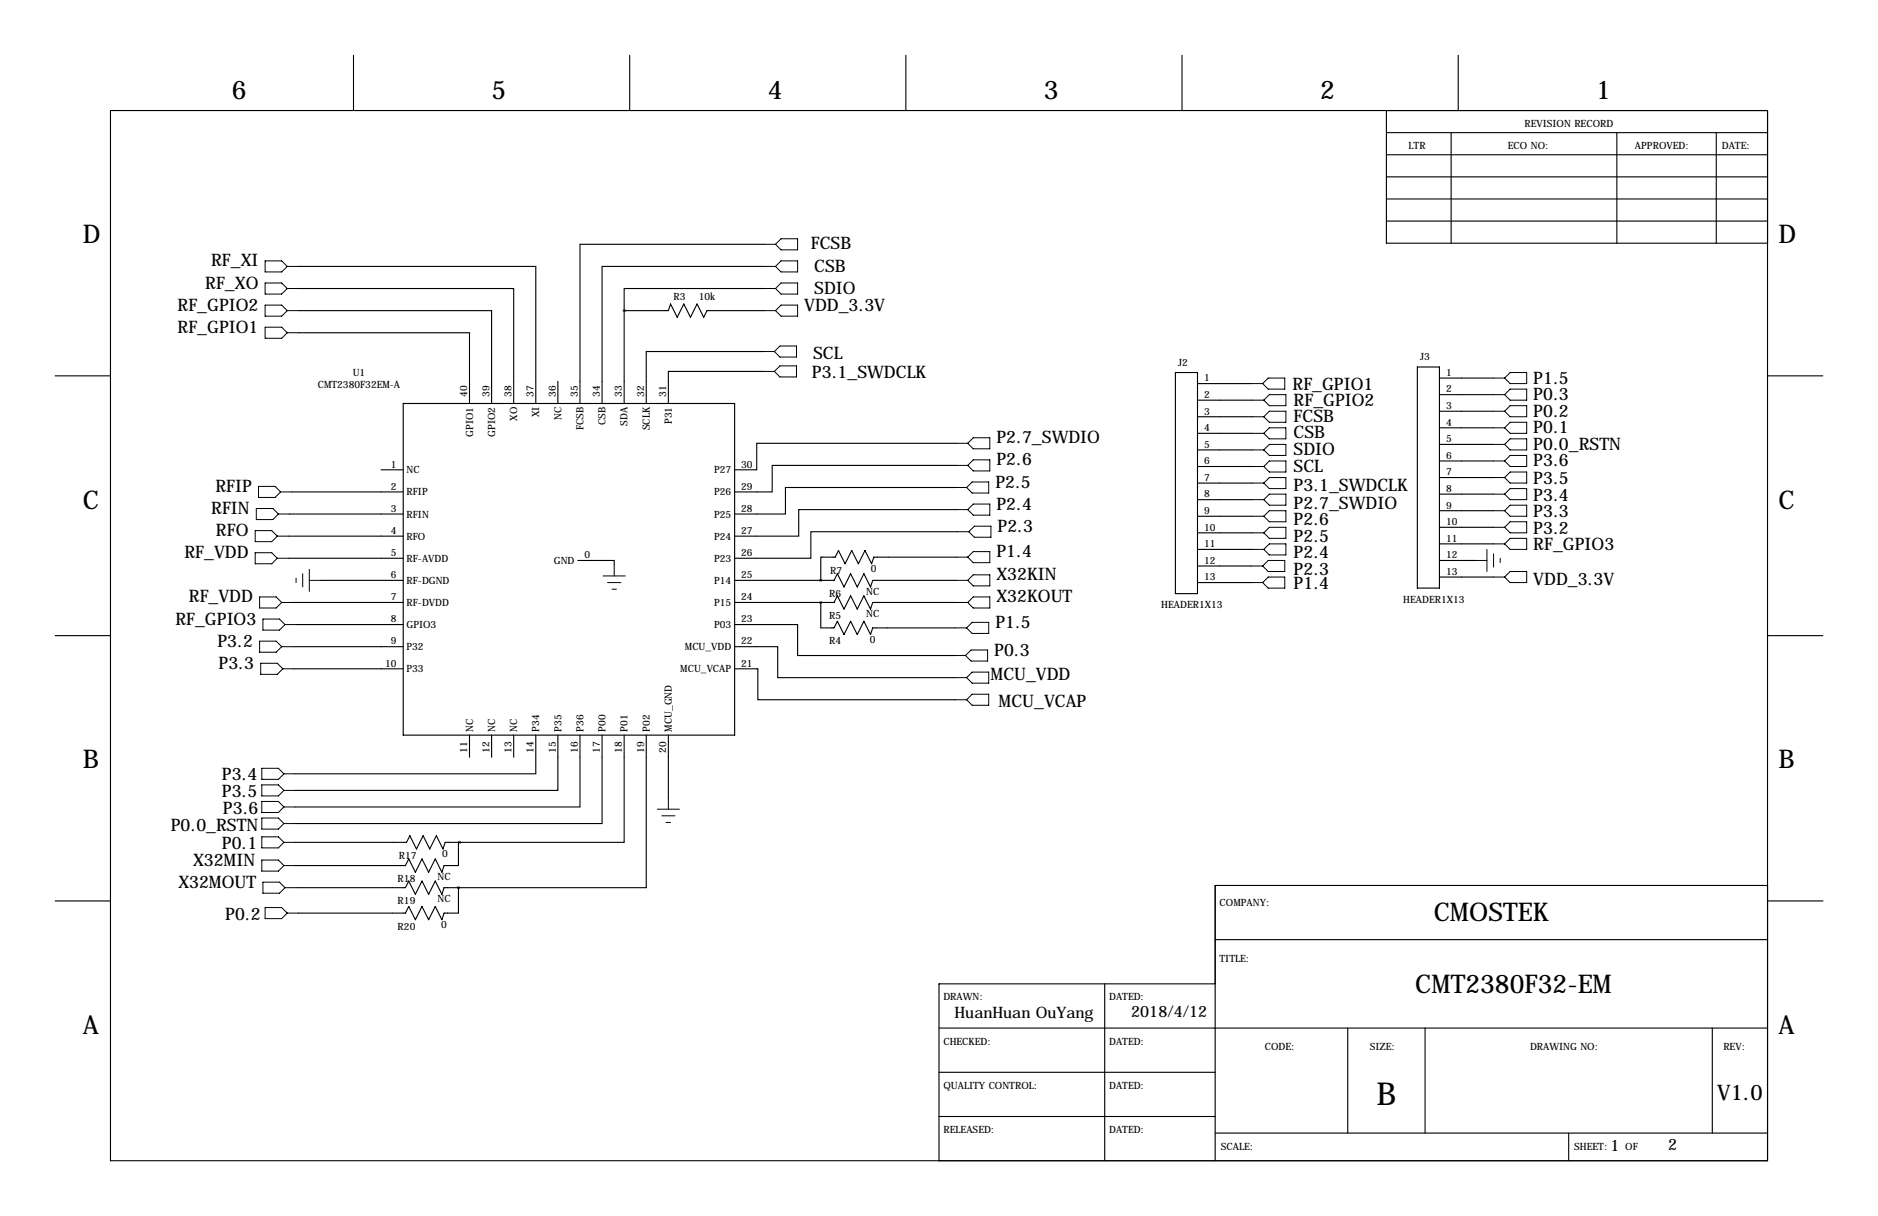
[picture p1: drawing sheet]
<svg xmlns="http://www.w3.org/2000/svg" width="432mm" height="279mm" viewBox="0 0 432 279" stroke-linecap="round" stroke-linejoin="round" font-family="sans-serif">
<g fill="none" stroke="#000" stroke-width=".25">
<path d="M81.3 12.7v12.7M144.8 12.7v12.7M208.3 12.7v12.7M271.8 12.7v12.7M335.3 12.7v12.7M25.4 25.4h381v241.3h-381zM318.8 30.5h87.6M318.8 35.6h87.6M318.8 25.4v30.5h87.6M333.7 30.5v25.4M371.8 30.5v25.4M394.6 30.5v25.4"/>
<path d="M175.8 56.1h-42.5v36.6M318.8 45.7h87.6M318.8 50.8h87.6M318.8 40.6h87.6M68.6 76.5h39.3v16.2M68.6 71.4h44.4v21.3M68.6 66.3h49.5v26.4M68.6 61.2h54.6v31.5M143.5 71.4h10.2l.5-1.6 1.5 3.1 1.5-3.1 1.5 3.1 1.6-3.1 1.5 3.1 .8-1.5h13.2M143.5 71.4v21.3M175.8 61.2h-37.4v31.5M175.8 66.3h-32.3v5.1"/>
<path d="M12.7 86.4h12.7M92.7 92.7h76.2v76.2h-76.2zM128.3 87.6v5.1M175.5 80.8h-26.9v11.9M175.5 85.3h-21.8v7.4M270.3 85.6h5v50.8h-5zM275.3 88.1h12.5M275.3 91.9h12.7M275.3 95.8h12.7M275.3 99.6h12.7M325.9 84.3h5.1v50.8h-5.1zM331 86.9h12.4"/>
<path d="M331 90.7h12.4M331 94.5h12.4M331 98.3h12.4M406.4 86.4h12.7M66.5 118.1h26.2M67.1 113h25.6M87.6 107.9h5.1M219.7 112h-39.1v6.1h-11.7M220 101.9h-46v6h-5.1M220 117.1h-36.4v6.1h-14.7M220 106.9h-42.5v6.1h-8.6M275.3 103.4h12.7"/>
<path d="M275.3 107.2h12.7M275.3 111h12.7M275.3 114.8h12.7M275.3 118.6h12.7M331 102.1h12.4M331 105.9h12.4M331 109.7h12.4M331 113.5h12.4M331 117.3h12.4M66.3 123.2h26.4M66.3 128.3h26.4M67.3 138.4h25.4"/>
<path d="M73.7 133.3h19M132.8 128.8h8.4v1M168.9 133.3h22.9l.7-1.5 1.6 3.1 1.5-3.1 1.5 3.1 1.5-3.1 1.6 3.1 .5-1.6h19.3M168.9 138.4h22.9l.7-1.5 1.6 3.1 1.5-3.1 1.5 3.1 1.5-3.1 1.6 3.1 .5-1.6h19.3M188.7 138.4h.1M188.7 133.3h.1M188.7 138.4v5.9h3.1l.7-1.6 1.6 3.1 1.5-3.1 1.5 3.1 1.5-3.1 1.6 3.1 .5-1.5h19M220 128h-19.1l-.5 1.5-1.5-3-1.5 3-1.6-3-1.5 3-1.5-3-.8 1.5h-3.3v5.3M220.2 122.2h-33.8v6.1h-17.5M275.3 122.4h12.7M275.3 126.2h12.7M275.3 130h12.5"/>
<path d="M275.3 133.9h12.5M331 128.8h8.3M331 121.2h12.4M331 125h12.4M331 132.6h12.4M12.7 146h12.7M67.3 148.6h25.4M67.6 153.7h25.1M68.1 143.5h24.6M168.9 148.6h9.9v7.1h40.9M168.9 153.7h5.3v7.1h45.5M168.9 143.5h14.5v7.1h36.1"/>
<path d="M406.4 146h12.7M107.9 168.9v5.1M113 168.9v5.1M118.1 168.9v5.1M123.2 168.9v8.9h-55.4M128.3 168.9v12.7h-60.5M133.3 168.9v16.5h-65.5M138.4 168.9v20.3h-70.6M143.5 168.9v24.6h-37.8M148.6 168.9v35.1h-43.2M153.7 168.9v14.5M67.8 193.5h25.7l.7-1.5 1.6 3.1 1.5-3.1 1.5 3.1 1.5-3.1 1.6 3.1 .5-1.6h3.3"/>
<path d="M105.7 193.5h-.3v5.4h-3.3l-.5 1.5-1.5-3-1.5 3-1.6-3-1.5 3-1.5-3-.8 1.5h-25.4M105.7 193.5h.1M12.7 207h12.7M68.1 204h25.1l.8-1.6 1.5 3.1 1.5-3.1 1.6 3.1 1.5-3.1 1.5 3.1 .5-1.5h3.3M105.4 204h.1M105.4 204v5.8h-3.3l-.5 1.5-1.5-3-1.5 3-1.6-3-1.5 3-1.5-3-.8 1.5h-24.6M279.4 215.9h127M406.4 203.5h-127v63.2M406.5 207h12.7M215.9 236.2h190.5M254 226.1v40.6M279.4 226.1h-63.5v40.6"/>
<path d="M309.9 236.2v24.1M327.7 236.2v24.1M393.7 236.2v24.1M215.9 246.4h63.5M215.9 256.5h63.5M279.4 260.3h127M360.7 260.3v6.4"/>
</g>
<g fill="none" stroke="#000" stroke-width=".23">
<path d="M61 59.9h3.8l1.2 1.3-1.2 1.3h-3.8zM175.8 56.1h2.5M178.3 56.1l1.3-1.2h3.8v2.5h-3.8zM179.6 59.9h3.8v2.6h-3.8l-1.3-1.3zM61 75.2h3.8l1.2 1.3-1.2 1.2h-3.8zM61 65h3.8l1.2 1.3-1.2 1.3h-3.8zM61 70.1h3.8l1.2 1.3-1.2 1.2h-3.8zM66 76.5h2.6M66 71.4h2.6M66 66.3h2.6M66 61.2h2.6M175.8 71.4h2.5"/>
<path d="M175.8 66.3h2.5M175.8 61.2h2.5M178.3 66.3l1.3-1.3h3.8v2.6h-3.8zM179.3 79.5h3.8v2.5h-3.8l-1.2-1.2zM179.6 70.1h3.8v2.5h-3.8l-1.3-1.2zM175.5 85.3h2.6M175.5 80.8h2.6M178.1 85.3l1.2-1.2h3.8v2.5h-3.8zM287.8 88.1h2.5M288 91.9h2.6M288 95.8h2.6M288 99.6h2.6"/>
<path d="M290.6 95.8l1.2-1.3h3.9v2.5h-3.9zM290.6 99.6l1.2-1.3h3.9v2.5h-3.9zM291.6 86.9h3.8v2.5h-3.8l-1.3-1.3zM291.8 90.7h3.9v2.5h-3.9l-1.2-1.3zM343.4 90.7h2.5M343.4 86.9h2.5M343.4 94.5h2.5M343.4 98.3h2.5M347.2 85.6h3.8v2.5h-3.8l-1.3-1.2zM347.2 89.4h3.8v2.5h-3.8l-1.3-1.2zM347.2 93.2h3.8v2.6h-3.8l-1.3-1.3zM347.2 97h3.8v2.6h-3.8l-1.3-1.3z"/>
<path d="M58.9 116.8h3.8l1.3 1.3-1.3 1.3h-3.8zM59.4 111.8h3.8l1.3 1.2-1.3 1.3h-3.8zM64 118.1h2.5M64.5 113h2.6M219.7 112h2.5M220 101.9h2.5M220 117.1h2.5M220 106.9h2.5M222.2 112l1.3-1.3h3.8v2.6h-3.8zM222.5 101.9l1.3-1.3h3.8v2.5h-3.8zM222.5 106.9l1.3-1.2h3.8v2.5h-3.8zM222.5 117.1l1.3-1.3h3.8v2.6h-3.8z"/>
<path d="M288 103.4h2.6M288 107.2h2.6M288 111h2.6M288 114.8h2.6M288 118.6h2.6M290.6 103.4l1.2-1.3h3.9v2.5h-3.9zM290.6 107.2l1.2-1.3h3.9v2.6h-3.9zM290.6 111l1.2-1.3h3.9v2.6h-3.9zM290.6 114.8l1.2-1.3h3.9v2.6h-3.9zM290.6 118.6l1.2-1.3h3.9v2.6h-3.9zM343.4 102.1h2.5M343.4 105.9h2.5"/>
<path d="M343.4 109.7h2.5M343.4 113.5h2.5M343.4 117.3h2.5M345.9 105.9l1.3-1.3h3.8v2.6h-3.8zM347.2 100.8h3.8v2.6h-3.8l-1.3-1.3zM347.2 108.5h3.8v2.5h-3.8l-1.3-1.3zM347.2 112.3h3.8v2.5h-3.8l-1.3-1.3zM347.2 116.1h3.8v2.5h-3.8l-1.3-1.3zM347.2 119.9h3.8v2.5h-3.8l-1.3-1.2zM58.7 121.9h3.8l1.3 1.3-1.3 1.3h-3.8zM58.7 127h3.8l1.3 1.3-1.3 1.2h-3.8zM59.7 137.2h3.8l1.3 1.2-1.3 1.3h-3.8z"/>
<path d="M63.8 123.2h2.5M63.8 128.3h2.5M64.8 138.4h2.5M68.1 132.8v1.1M69.6 131.8v3.1M71.1 133.3h2.6M71.1 130.8v5.1M138.7 132.3h5.1M139.7 133.9h3M140.7 135.4h1M141.2 129.8v2.5M220 138.4h2.5"/>
<path d="M220 133.3h2.5M220 128h2.5M220.2 122.2h2.6M222.5 128l1.3-1.3h3.8v2.6h-3.8zM222.5 133.3l1.3-1.2h3.8v2.5h-3.8zM222.5 138.4l1.3-1.2h3.8v2.5h-3.8zM224 120.9h3.8v2.5h-3.8l-1.2-1.2zM287.8 133.9h2.5M287.8 130h2.5M288 122.4h2.6M288 126.2h2.6M290.6 122.4l1.2-1.2h3.9v2.5h-3.9z"/>
<path d="M290.6 126.2l1.2-1.2h3.9v2.5h-3.9zM291.6 132.6h3.8v2.5h-3.8l-1.3-1.2zM291.6 128.8h3.8v2.5h-3.8l-1.3-1.3zM339.3 128.8h2.6M341.9 126.2v5.1M343.4 132.6h2.5M343.4 127.3v3M343.4 121.2h2.5M343.4 125h2.5M344.9 128.3v1M347.2 131.3h3.8v2.6h-3.8l-1.3-1.3zM347.2 123.7h3.8v2.5h-3.8l-1.3-1.2z"/>
<path d="M59.7 147.3h3.8l1.3 1.3-1.3 1.3h-3.8zM59.9 152.4h3.9l1.2 1.3-1.2 1.2h-3.9zM60.5 142.2h3.8l1.2 1.3-1.2 1.3h-3.8zM64.8 148.6h2.5M65 153.7h2.6M65.5 143.5h2.6M219.5 150.6h2.5M219.7 155.7h2.5M219.7 144.3h2.5M223.3 149.4h3.8v2.5h-3.8l-1.3-1.3zM223.5 154.4h3.8v2.6h-3.8l-1.3-1.3zM223.5 143h3.8v2.5h-3.8l-1.3-1.2z"/>
<path d="M223.5 159.5h3.8v2.6h-3.8l-1.3-1.3zM60.2 176.5h3.8l1.3 1.3-1.3 1.3h-3.8zM65.3 177.8h2.5M219.7 160.8h2.5M60.2 180.3h3.8l1.3 1.3-1.3 1.3h-3.8zM60.2 184.1h3.8l1.3 1.3-1.3 1.3h-3.8zM60.2 188h3.8l1.3 1.2-1.3 1.3h-3.8zM60.2 192.3h3.8l1.3 1.2-1.3 1.3h-3.8zM60.2 197.6h3.8l1.3 1.3-1.3 1.3h-3.8zM65.3 181.6h2.5M65.3 185.4h2.5M65.3 189.2h2.5"/>
<path d="M65.3 193.5h2.5M65.3 198.9h2.5M151.1 185.9h5.1M152.1 187.5h3.1M153.2 189h1M153.7 183.4v2.5M60.5 202.7h3.8l1.2 1.3-1.2 1.2h-3.8zM61 208.5h3.8l1.2 1.3-1.2 1.3h-3.8zM65.5 204h2.6M66 209.8h2.6"/>
</g>
<path d="M105.6 193.5a.05 .05 0 0 0 .1 0 .05 .05 0 0 0-.1 0z" fill="#000" stroke="#000" stroke-width=".63"/>
<text font-size="7.3" x="316.5" y="254">B</text>
<g font-size="5.9">
<text x="53.3" y="22.9">6</text>
<text x="113" y="22.9">5</text>
<text x="176.5" y="22.9">4</text>
<text x="240" y="22.9">3</text>
<text x="303.5" y="22.9">2</text>
<text x="367" y="22.9">1</text>
<text x="19" y="55.9">D</text>
<text x="408.9" y="55.9">D</text>
<text x="19" y="116.8">C</text>
<text x="408.9" y="116.8">C</text>
<text x="19" y="176.5">B</text>
<text x="408.9" y="176.5">B</text>
<text x="329.7" y="211.6">CMOSTEK</text>
<text x="325.4" y="228.1">CMT2380F32-EM</text>
<text x="19" y="237.5">A</text>
<text x="408.9" y="237.5">A</text>
</g>
<text font-size="4.9" x="394.8" y="252.7">V1.0</text>
<g font-size="4">
<text x="186.4" y="57.2">FCSB</text>
<text x="48.5" y="61.2">RF_XI</text>
<text x="187.2" y="62.5">CSB</text>
<text x="40.8" y="71.4">RF_GPIO2</text>
<text x="47.2" y="66.3">RF_XO</text>
<text x="184.9" y="71.4">VDD_3.3V</text>
<text x="187.2" y="67.6">SDIO</text>
<text x="40.8" y="76.5">RF_GPIO1</text>
<text x="186.9" y="82.5">SCL</text>
<text x="186.7" y="86.9">P3.1_SWDCLK</text>
<text x="297.2" y="89.7">RF_GPIO1</text>
<text x="352.6" y="88.1">P1.5</text>
<text x="297.4" y="93.2">RF_GPIO2</text>
<text x="352.6" y="95.7">P0.2</text>
<text x="352.6" y="91.9">P0.3</text>
<text x="229.1" y="101.9">P2.7_SWDIO</text>
<text x="297.4" y="97">FCSB</text>
<text x="297.4" y="100.6">CSB</text>
<text x="352.6" y="99.5">P0.1</text>
<text x="229.1" y="106.9">P2.6</text>
<text x="297.4" y="104.6">SDIO</text>
<text x="352.6" y="107.2">P3.6</text>
<text x="352.6" y="103.4">P0.0_RSTN</text>
<text x="49.5" y="113">RFIP</text>
<text x="228.9" y="112">P2.5</text>
<text x="297.4" y="108.4">SCL</text>
<text x="297.4" y="112.8">P3.1_SWDCLK</text>
<text x="352.6" y="111.2">P3.5</text>
<text x="48.6" y="118.1">RFIN</text>
<text x="229.1" y="117.1">P2.4</text>
<text x="297.4" y="116.8">P2.7_SWDIO</text>
<text x="352.6" y="118.9">P3.3</text>
<text x="352.6" y="115">P3.4</text>
<text x="49.7" y="123.2">RFO</text>
<text x="229.4" y="122.2">P2.3</text>
<text x="297.4" y="120.7">P2.6</text>
<text x="297.4" y="124.5">P2.5</text>
<text x="352.6" y="122.7">P3.2</text>
<text x="42.4" y="128.3">RF_VDD</text>
<text x="229.1" y="128">P1.4</text>
<text x="297.4" y="128.3">P2.4</text>
<text x="352.6" y="126.5">RF_GPIO3</text>
<text x="229.1" y="133.3">X32KIN</text>
<text x="297.4" y="135.4">P1.4</text>
<text x="297.4" y="132.1">P2.3</text>
<text x="352.6" y="134.3">VDD_3.3V</text>
<text x="40.3" y="143.5">RF_GPIO3</text>
<text x="43.4" y="138.4">RF_VDD</text>
<text x="229.1" y="138.4">X32KOUT</text>
<text x="50" y="148.6">P3.2</text>
<text x="228.9" y="144.3">P1.5</text>
<text x="50.3" y="153.7">P3.3</text>
<text x="228.6" y="150.6">P0.3</text>
<text x="227.7" y="156.2">MCU_VDD</text>
<text x="229.6" y="162.6">MCU_VCAP</text>
<text x="51" y="179.3">P3.4</text>
<text x="51" y="183.1">P3.5</text>
<text x="39.2" y="191">P0.0_RSTN</text>
<text x="51.3" y="186.9">P3.6</text>
<text x="51" y="195.1">P0.1</text>
<text x="41" y="204">X32MOUT</text>
<text x="44.4" y="198.9">X32MIN</text>
<text x="51.8" y="211.3">P0.2</text>
</g>
<g font-size="3.6">
<text x="219.5" y="233.9">HuanHuan OuYang</text>
<text x="260.1" y="233.7">2018/4/12</text>
<text x="370.3" y="264.4">1</text>
<text x="383.5" y="264.2">2</text>
</g>
<g font-size="2.3">
<text x="350.5" y="29.2">REVISION RECORD</text>
<text x="323.8" y="34.3">LTR</text>
<text x="346.7" y="34.3">ECO NO:</text>
<text x="375.9" y="34.3">APPROVED:</text>
<text x="395.9" y="34.3">DATE:</text>
<text x="154.8" y="68.9">R3</text>
<text x="160.6" y="68.8">10k</text>
<text x="326.5" y="82.8">J3</text>
<text x="73.1" y="89.2">CMT2380F32EM-A</text>
<text x="81.1" y="86.4">U1</text>
<text x="270.9" y="84.1">J2</text>
<text x="276.9" y="87.6">1</text>
<text x="332.5" y="86.4">1</text>
<text x="107.4" y="91.2" transform="rotate(-90 107.4 91.2)">40</text>
<text x="112.5" y="91.2" transform="rotate(-90 112.5 91.2)">39</text>
<text x="117.6" y="91.2" transform="rotate(-90 117.6 91.2)">38</text>
<text x="122.7" y="91.2" transform="rotate(-90 122.7 91.2)">37</text>
<text x="124" y="95.8" transform="rotate(-90 124 95.8)">XI</text>
<text x="127.8" y="91.2" transform="rotate(-90 127.8 91.2)">36</text>
<text x="132.8" y="91.2" transform="rotate(-90 132.8 91.2)">35</text>
<text x="137.9" y="91.2" transform="rotate(-90 137.9 91.2)">34</text>
<text x="143" y="91.2" transform="rotate(-90 143 91.2)">33</text>
<text x="148.1" y="91.2" transform="rotate(-90 148.1 91.2)">32</text>
<text x="153.2" y="91.2" transform="rotate(-90 153.2 91.2)">31</text>
<text x="276.9" y="91.4">2</text>
<text x="276.9" y="95.2">3</text>
<text x="332.5" y="90.2">2</text>
<text x="332.5" y="94">3</text>
<text x="108.8" y="100.3" transform="rotate(-90 108.8 100.3)">GPIO1</text>
<text x="113.8" y="100.3" transform="rotate(-90 113.8 100.3)">GPIO2</text>
<text x="118.9" y="96.6" transform="rotate(-90 118.9 96.6)">XO</text>
<text x="129.1" y="96.5" transform="rotate(-90 129.1 96.5)">NC</text>
<text x="134.2" y="98.9" transform="rotate(-90 134.2 98.9)">FCSB</text>
<text x="139.2" y="97.7" transform="rotate(-90 139.2 97.7)">CSB</text>
<text x="144.3" y="97.8" transform="rotate(-90 144.3 97.8)">SDA</text>
<text x="149.4" y="98.9" transform="rotate(-90 149.4 98.9)">SCLK</text>
<text x="154.5" y="97.4" transform="rotate(-90 154.5 97.4)">P31</text>
<text x="276.9" y="99.1">4</text>
<text x="332.5" y="97.8">4</text>
<text x="332.5" y="101.6">5</text>
<text x="89.9" y="107.4">1</text>
<text x="170.4" y="107.4">30</text>
<text x="276.9" y="102.9">5</text>
<text x="276.9" y="106.7">6</text>
<text x="332.5" y="105.4">6</text>
<text x="89.9" y="112.5">2</text>
<text x="93.5" y="108.8">NC</text>
<text x="93.5" y="113.8">RFIP</text>
<text x="164.2" y="113.8">P26</text>
<text x="164.2" y="108.8">P27</text>
<text x="170.4" y="112.5">29</text>
<text x="276.9" y="110.5">7</text>
<text x="332.5" y="109.2">7</text>
<text x="332.5" y="113">8</text>
<text x="89.9" y="117.6">3</text>
<text x="93.5" y="118.9">RFIN</text>
<text x="164.2" y="118.9">P25</text>
<text x="170.4" y="117.6">28</text>
<text x="276.9" y="114.3">8</text>
<text x="276.9" y="118.1">9</text>
<text x="332.5" y="116.8">9</text>
<text x="89.9" y="122.7">4</text>
<text x="93.5" y="124">RFO</text>
<text x="164.2" y="124">P24</text>
<text x="170.4" y="122.7">27</text>
<text x="276.9" y="121.9">10</text>
<text x="276.9" y="125.7">11</text>
<text x="332.5" y="120.7">10</text>
<text x="332.5" y="124.5">11</text>
<text x="89.9" y="127.8">5</text>
<text x="93.5" y="129.1">RF-AVDD</text>
<text x="127.3" y="129.6">GND</text>
<text x="134.4" y="128.3">0</text>
<text x="164.2" y="129.1">P23</text>
<text x="170.4" y="127.8">26</text>
<text x="190.9" y="131.8">R7</text>
<text x="200.3" y="131.4">0</text>
<text x="276.9" y="129.5">12</text>
<text x="332.5" y="128.3">12</text>
<text x="89.9" y="132.8">6</text>
<text x="89.9" y="137.9">7</text>
<text x="93.5" y="134.2">RF-DGND</text>
<text x="164.2" y="134.2">P14</text>
<text x="170.4" y="137.9">24</text>
<text x="170.4" y="132.8">25</text>
<text x="190.6" y="137.2">R6</text>
<text x="199.1" y="136.7">NC</text>
<text x="276.9" y="133.3">13</text>
<text x="332.5" y="132.1">13</text>
<text x="89.9" y="143">8</text>
<text x="93.5" y="139.2">RF-DVDD</text>
<text x="164.2" y="139.2">P15</text>
<text x="170.4" y="143">23</text>
<text x="190.6" y="142.2">R5</text>
<text x="199.1" y="141.8">NC</text>
<text x="267" y="139.8">HEADER1X13</text>
<text x="322.6" y="138.5">HEADER1X13</text>
<text x="89.9" y="148.1">9</text>
<text x="93.5" y="144.3">GPIO3</text>
<text x="93.5" y="149.4">P32</text>
<text x="157.5" y="149.4">MCU_VDD</text>
<text x="164.2" y="144.3">P03</text>
<text x="170.4" y="148.1">22</text>
<text x="190.6" y="148.1">R4</text>
<text x="200" y="147.7">0</text>
<text x="88.6" y="153.2">10</text>
<text x="93.5" y="154.5">P33</text>
<text x="156.4" y="154.5">MCU_VCAP</text>
<text x="170.4" y="153.2">21</text>
<text x="107.4" y="173.1" transform="rotate(-90 107.4 173.1)">11</text>
<text x="108.8" y="168.1" transform="rotate(-90 108.8 168.1)">NC</text>
<text x="112.5" y="173.1" transform="rotate(-90 112.5 173.1)">12</text>
<text x="113.8" y="168.1" transform="rotate(-90 113.8 168.1)">NC</text>
<text x="117.6" y="173.1" transform="rotate(-90 117.6 173.1)">13</text>
<text x="118.9" y="168.1" transform="rotate(-90 118.9 168.1)">NC</text>
<text x="122.7" y="173.1" transform="rotate(-90 122.7 173.1)">14</text>
<text x="124" y="168.1" transform="rotate(-90 124 168.1)">P34</text>
<text x="127.8" y="173.1" transform="rotate(-90 127.8 173.1)">15</text>
<text x="129.1" y="168.1" transform="rotate(-90 129.1 168.1)">P35</text>
<text x="132.8" y="173.1" transform="rotate(-90 132.8 173.1)">16</text>
<text x="134.2" y="168.1" transform="rotate(-90 134.2 168.1)">P36</text>
<text x="137.9" y="173.1" transform="rotate(-90 137.9 173.1)">17</text>
<text x="139.2" y="168.1" transform="rotate(-90 139.2 168.1)">P00</text>
<text x="143" y="173.1" transform="rotate(-90 143 173.1)">18</text>
<text x="144.3" y="168.1" transform="rotate(-90 144.3 168.1)">P01</text>
<text x="148.1" y="173.1" transform="rotate(-90 148.1 173.1)">19</text>
<text x="149.4" y="168.1" transform="rotate(-90 149.4 168.1)">P02</text>
<text x="153.2" y="173.1" transform="rotate(-90 153.2 173.1)">20</text>
<text x="154.5" y="168.1" transform="rotate(-90 154.5 168.1)">MCU_GND</text>
<text x="91.7" y="197.4">R17</text>
<text x="101.7" y="196.9">0</text>
<text x="91.4" y="202.7">R18</text>
<text x="100.6" y="202.3">NC</text>
<text x="91.4" y="207.8">R19</text>
<text x="100.6" y="207.4">NC</text>
<text x="280.4" y="208.3">COMPANY:</text>
<text x="91.4" y="213.6">R20</text>
<text x="101.4" y="213.2">0</text>
<text x="280.4" y="221">TITLE:</text>
<text x="216.9" y="229.9">DRAWN:</text>
<text x="255" y="229.9">DATED:</text>
<text x="216.9" y="240">CHECKED:</text>
<text x="255" y="240">DATED:</text>
<text x="290.8" y="241.3">CODE:</text>
<text x="315" y="241.3">SIZE:</text>
<text x="351.8" y="241.3">DRAWING NO:</text>
<text x="396.2" y="241.3">REV:</text>
<text x="216.9" y="250.2">QUALITY CONTROL:</text>
<text x="255" y="250.2">DATED:</text>
<text x="216.9" y="260.3">RELEASED:</text>
<text x="255" y="260.3">DATED:</text>
<text x="280.7" y="264.2">SCALE:</text>
<text x="361.9" y="264.2">SHEET:</text>
<text x="373.7" y="264.2">OF</text>
</g>
</svg>
